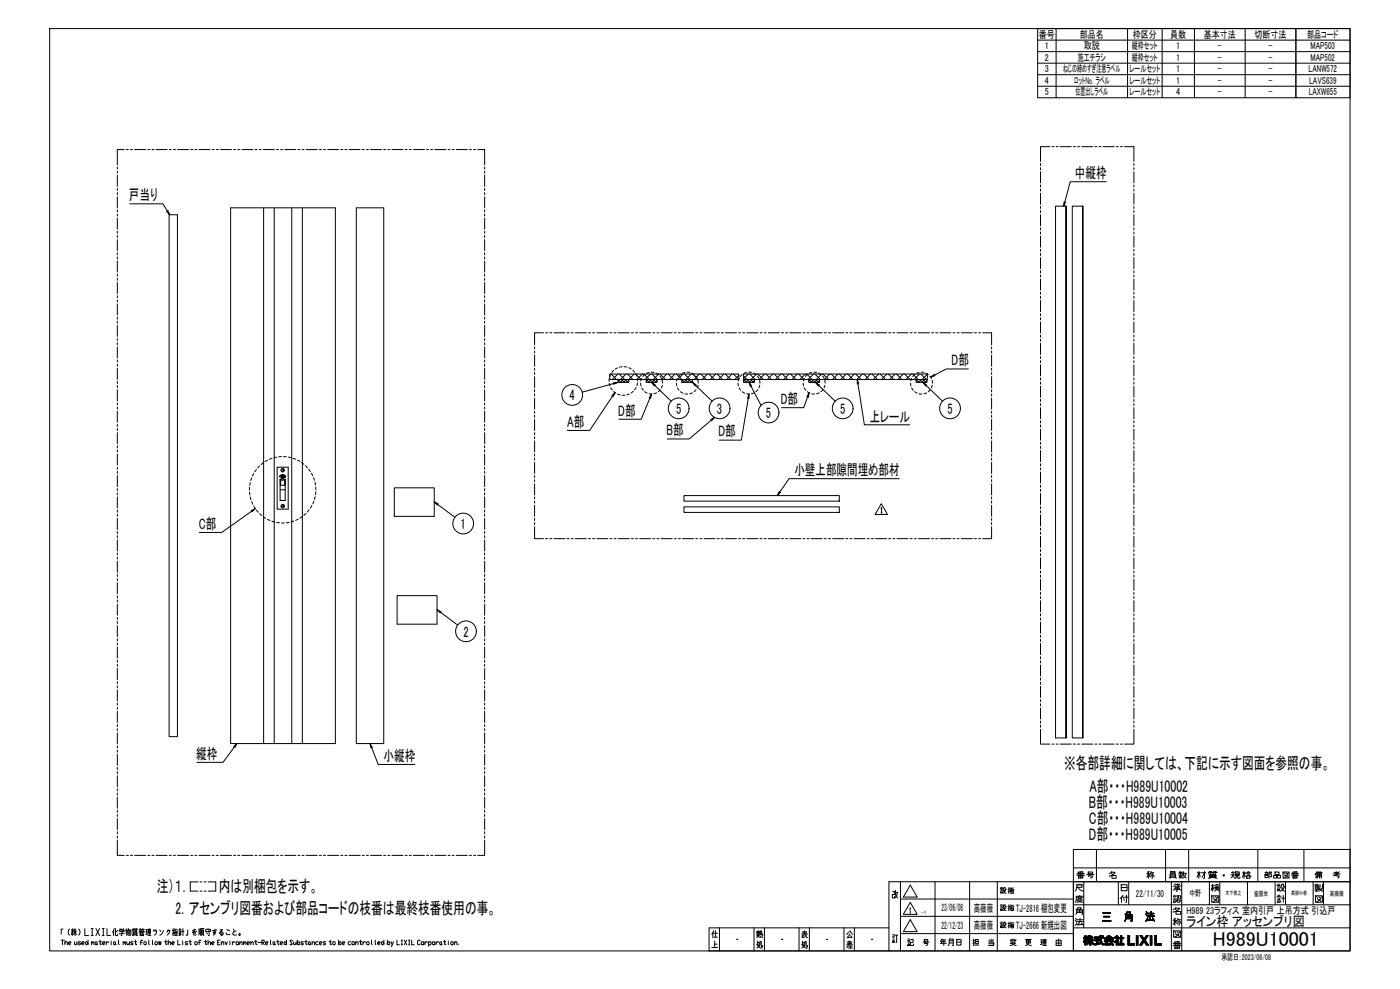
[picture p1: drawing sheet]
<svg xmlns="http://www.w3.org/2000/svg" width="841mm" height="594mm" viewBox="0 0 841 594" stroke-linecap="round" stroke-linejoin="round" font-family="sans-serif">
<!-- layer: TOS_WA -->
<g fill="none" stroke="#000" stroke-width=".6">
<path d="M30 17h781v554h-781zM623 17h188v42h-33v-42v42h-155zM634 17v42M677 17v42M698 17v42M718 17v42M748 17v42M623 24h188M623 31h188M623 38h188M623 45h188M623 52h188"/>
<path d="M659 510v20M700 510v20M714 510v20M756 510v20M783 510v20M811 510h-166v61v-41h166h-277v41M811 510h.1M811 510v61h-385v-14h108M536 535h1v2h-1v2h1v-1M538 536v2l1 1M538 536h1M538 535l-1 2"/>
<path d="M539 536v2l-2 1M541 530v41M547 532l4 7h-8zM562 530v41M582 530v41M599 530v41M601 534h1M601 536h1h-1zM601 533h1M601 535h1M603 535h1l-2 2M603 535l1 2"/>
<path d="M604 534v-1h-1l-1 2M606 534h1M606 533v4M607 535l-1 1M607 533v1h2M607 535h2v2h-2zM607 536h2M609 533l-2 1M645 521h166M647 526l2-1 2 1M647 525h4M647 533h3v-2h-3v2l-1 2"/>
<path d="M647 539h3M647 531h3M648 526h2v1h-2zM648 524h1M648 527h2M648 539v1h1v-1M648 533v1l3 1M649 538h.1M649 524v3M650 524h-2M650 524h.1M651 538h-4v3l-1 1"/>
<path d="M651 530v27M653 525h4M654 526h2v1h-1M654 524h2v1h-2zM655 525l-1 1M666 526h1M668 524h2l-2 2h-1M668 525h.1M668 523l-2 2M668 526h2v2h-2zM672 530v14M674 531h3v4h-3z"/>
<path d="M674 533h3M674 539l-1 1M674 539h4M675 538l-1 1v3M675 540l1 1M677 538v4h-1M678 530v14M689 525h2M690 524v4M690 523l-1 1M691 526l-1-1-1 2M691 524h2"/>
<path d="M692 523l-1 2M692 525l-1 2M692 524v4M693 525v2M703 525h3v2h-3zM703 526h3M703 524h3h-3zM704 527h-2M704 530v41M705 532h1l-1 3M705 539h1M705 538h1"/>
<path d="M705 531h4l-2 1v3h-1M706 527h1M706 534h3M706 534h2M706 533h2M707 538h2v2h-1M707 539h1M708 538v1l-1 1M708 532v2l2 1M708 525l1-1 1 1M708 526h2M708 524h2"/>
<path d="M708 524h1M709 532l-1 1M709 526l-1 1h2M709 524v1M710 530v41M710 526l-1 1h-1M710 524h.1M711 525v1l2 1M711 525h2M711 524l-1 2M712 525v1l-2 1M719 524h2"/>
<path d="M720 523v5M721 526l-1-2-1 3M722 524h2M724 523v5h-1M724 524l-2 3M726 524h3M727 530v14M727 525h3v2h-3zM727 526h3M727 527h3M727 527l-1 1M727 524v1"/>
<path d="M728 532h1M728 538h4v4h-4zM728 523l-2 1v1M728 531v4M729 539h.1M729 524h2M729 534l-1-2v3M730 532l1-1 1 1M730 527l1 1M730 533h2v1h-2zM730 539h1M730 524v1"/>
<path d="M730 532h2M731 523l-2 1v1M731 532v2l-1 1M731 534l1 1M731 539a4 4 0 0 1-2 3M733 530v14M740 525h2M740 524h2M741 526l1 1M741 523v3l-1 1M742 524h2v2h-2zM742 525h2"/>
<path d="M742 524h2M743 526v1l-1 1M744 526v2h1v-1M746 524h2M747 523v5M748 526l-1-2-1 3M749 526h2v2h-2zM749 530v14M749 525l3 1M749 524h2l-3 2M750 523l-2 2M760 525h2"/>
<path d="M760 526h2v1h-2zM760 524h2M760 524l1 1M761 524h.1M761 524v1M763 526h1v-1h-1l1-1h-2v3M765 526h2v1h-2zM766 524h2v1h-2zM766 530v14M767 532h2M767 539h2M767 534h2v1h-2z"/>
<path d="M767 526h2v1h-2zM767 533h2M767 531h2M768 539h1M768 538h1M770 533h1l-2 2M770 539h2M770 534l1 1h1M771 524h3v3h-3zM771 538v4M771 524l1 1M772 526l2 1"/>
<path d="M772 532l-1 1v-2h-1l-1 2M772 530v14M773 524v1M774 524l-1 2-2 1M776 526l2-1 2 1M776 525h4M777 526h2v1h-2zM777 527h2M777 524h.1M778 524v3M779 524h-3M779 524h.1"/>
<path d="M789 530v14M790 532h3M790 534h5M790 538h4v4h-4zM790 534v-1h2v1M790 532h.1M790 531v1h2M791 525h-1M791 539h1M791 535h.1M791 524v1v2M791 524h3"/>
<path d="M791 531v3M791 527v-2h3v2M791 526h3M792 534l-2 1M792 524v1M792 539h1M792 534h.1M793 534l2 1M793 535h-3M793 525v2M793 532v1M793 524v1"/>
<path d="M794 539a4 4 0 0 1-3 3M794 534l-1 1M794 525h-3v2M794 531v3M795 530v14M801 525h4M801 524h3M802 525v1h2v1M803 524v1M804 525l-2 1M804 524l-3 2M38 558h-1v3"/>
<path d="M42 558a2.2 2.2 0 0 0 0 4M43 559h1M43 558v4M44 560h2M44 559h2M45 558l-1 1M45 558v4M47 558a2.2 2.2 0 0 1 0 4M51 558v4h2M55 558h1M55 558v4M58 558l2 4"/>
<path d="M60 558l-2 4M61 558h2M62 558v4M64 558v4h2M68 559v3M69 558l-1 2M69 558v4h1l1-1M71 559l-2 1M72 559h3h-1M72 559h2l-1 1v2M72 558v1M73 558v1"/>
<path d="M74 558v1M76 558v1h1M76 559v1M76 558v4M77 559h2v2l-1 1M77 558v2M78 559l-1 2M78 559l-1 3M80 558h1M80 560h2v2h-2zM80 558v1M81 558h-1v1"/>
<path d="M81 558h2M82 558v1M82 558h-1v1M84 558h1M84 560h2v1h-2zM84 558v1M84 558l1 1M85 559h.1M86 558h1M86 558l-1 1M86 558v1M88 560h1"/>
<path d="M88 558h1M88 558v3M89 558h1v2h-1zM89 559h1M90 558v4M92 559h2l-1 3M92 559h2M96 559h1M98 559l-1 2-1 1M101 558v1M104 559h1M104 558v4"/>
<path d="M105 558v1h2M106 558l-1 1M107 559l1-1 1 1M108 559h1M108 559v3M109 559h2M110 558v4M113 559v3h-1M117 558l-1 2 1-1v2M117 558l-1 1M118 559l-2 2 1 1 1-1M120 558l-1 4"/>
<path d="M120 558v3M121 558v4M121 558h2M121 559h1v2h-1zM121 559h1M122 558l-1 1M123 559l1-1h3l-1 1M123 560h4M125 558h.1M126 559v3h-1M129 558v2h-1h1v1l-1 1M130 559h-3"/>
<path d="M132 559l2-1-2 3 2-1v2l-1-1v1M136 558l2 1M140 558l1 2M142 559l-2 1v1v1l2-1M429 559l-1 1v3M430 559v4M432 557v14M453 557v14M455 559h1M455 560v1M455 559v1h1M456 560v1v-1"/>
<path d="M456 560h2v2v-1M457 559l-1 3M459 557v14M480 557v14M482 560h3M483 559v2l-1 1M486 557v14M507 557v14M510 560l-1 1M510 559h1l1 2M513 557v14M541 550h104"/>
<path d="M541 540h104M547 542l4 7h-8zM547 552l4 8h-8zM601 544h1M601 555h1M601 546h1v1h-1zM601 556h1v1h-1zM601 545h1M601 556h1M601 554h1M603 545h1l-2 2M603 556h1l-2 1"/>
<path d="M603 546l1 1M603 556l1 1M604 544v1v-1h-1l-1 1M604 555v-1h-1l-1 2M606 544h1M606 555h1M606 544v3M606 554v3M607 545l-1 1M607 556h-1M607 544v1h2M607 545h2v2h-2z"/>
<path d="M607 554v1h2M607 556h2v1h-2zM607 546h2M607 556h2M609 544h-2M609 554l-2 1M645 557h166M645 544h166M646 553l1 1h4M646 552l1 1M646 549l1-1v-2h3v3M647 547h3"/>
<path d="M647 548h3M647 554l-1 2M647 541h3l-3 1M647 553h3M647 541l4 1M648 545h1v1v2M648 545l-1 1M649 552v2l-2 2M650 554l1 2M650 555l-3 1M662 553h5M663 548h4"/>
<path d="M663 549h4M663 551h4M663 550h4M676 553v-1v-2h4v3h-1M676 549h4v4h-1h1v-3h-4v2v1v-1zM676 549h4v4h-1h1v-4h-4v3v1v-1zM676 551h4M676 552h4M676 550h4M677 548h2l-1 1 1-1h-2h2l-1 2 1-2h-2M677 548l-1 2M677 548h2l-1 1v3"/>
<path d="M677 547l-1 2M677 548l-1 1zM688 549l1 1M689 548v1M689 547v2M689 550l-1-1 1 1M689 551l-1 2M689 550h4M690 549h3M691 547v3l-1 3 1-3v-2v2l-1 3 1-3v-2v2l-1 3M692 551l1 2M693 552l-4 1"/>
<path d="M705 553h2M705 541h1v1h-1zM705 559h4v4h-4zM705 540h1M706 560v1M706 552v4M706 546h3l-2 1-2 1M706 546l1 1M706 552h-1M706 545l-1 1M706 548h3v1h-3zM707 555l-1-2-1 2"/>
<path d="M707 541l-1 1M707 560l1 1M707 540v2h2v-1M707 553h2M708 552l-1 2M708 554l-1 1M708 540v1M708 553v3M709 560a4 4 0 0 1-3 3M709 541h1M709 554l1 1M729 540l2 1"/>
<path d="M767 541h2v1h-2zM768 540h1M791 540l3 1M37 565h1M38 565v3M39 567l1-1v2M39 565v3M41 567h1v-1h-1v1l1 1M44 561l-1-2v2M44 561l1-1 1 1M45 566v2l1-1M46 566v2"/>
<path d="M48 566h-1l1 1-1 1M49 567h1v-1h-1v1l1 1M52 566l1 1-1 1-1-1zM53 565v3M55 562h1M55 566l1 1M55 566v2M56 566v2M58 566v2l-1-1zM58 567l1 1M59 566h2M60 565v2v1l1-1"/>
<path d="M61 562h2M62 567h1v-1h-1v1l1 1M64 566v2M65 566l-1 1M67 565v1M67 566v2M69 566v2l-1-1zM69 567l1 1M71 565l1 3M72 561h3M74 566l1 1M74 566v2"/>
<path d="M75 566v2M76 566l1 2 1-1M77 560l-1 1M78 566v2M80 566h-2l2 1-2 1M80 560h2M80 561h2M80 562h.1M81 566h1M81 565v2l1 1v-1M82 562h1M84 560v-1h3l-1 1"/>
<path d="M84 561h2v1h-2zM84 561h.1M84 566h1M86 565h-1v3M87 566h1v2l-2-1zM89 561h-1M89 562h2M89 561h1M89 565l1 3M92 565v3M93 566h2l-1 2-1-1zM95 566l1 2v-2v2l1-2"/>
<path d="M99 566h1M100 565v2v1v-1M100 560l1-1h1l-2 3M101 567l1-1 1 2M101 565v3M103 567h1v-1h-1v1l1 1M105 560l-1 1M105 560h1v2h-1zM105 561h1M107 565v3h1M107 560h2M108 561v1"/>
<path d="M109 561h-1M109 561l-2 1M110 565v1M110 566v2M113 566h-2l2 1-2 1M113 566h2M114 565v2l1 1v-1M117 566h1v2l-1-1zM119 566h1M121 565h-1v3M121 560h1M121 561v1"/>
<path d="M122 561l1 1M123 566h1M123 565v2l1 1v-1M124 560l1 1M125 567l1-1v2M125 565v3M127 567h1v-1h-1v1l1 1M131 566h.1M132 565h-1v3h1M133 567l1-1v2M133 566v2M135 566l1 2 1-2"/>
<path d="M136 560v1h2M138 565v1M138 566v2M140 566v2M141 566h-1v1M142 566h1v2l-1-1zM144 567l1-1 1 2M144 566v2M146 566h1v1M146 566v2M147 566h1v2M148 567h2v-1h-2l1 2h1"/>
<path d="M151 567l1-1v2M151 566v2M153 566h1M154 565v2v1v-1M155 566h2M157 566h2l-1-1h-1v3M158 566l1 2M160 567h1v-1h-1v2h1M162 565l1 3M164 566h1v2l-1-1zM165 567v1M166 566h2"/>
<path d="M167 565v2v1l1-1M168 567h2v-1h-2v1l2 1M171 566l1 1-1 1v-1zM172 565v3M176 565h-1h-1l2 2-1 1-1-1M176 566l1 2 1-1M178 566v2M179 565v3M179 566h1v2l-1-1zM182 566h-1l1 1-1 1M183 566h2M184 565v2v1l1-1"/>
<path d="M186 566v2l-1-1zM186 567l1 1M187 567l2-1v2M187 566v2M191 566h-1v2h1M192 567h1v-1h-1v1l1 1M196 566h-2l2 1-2 1M198 566h1M198 565v2l1 1v-1M200 566h1v2l-1-1zM203 565v3M204 566h1v2l-2-1z"/>
<path d="M206 567h1v-1h-1v1l1 1M211 566h-2l1 2h1M212 566h1v2l-2-1zM214 567l1-1v2M214 566v2M216 566h1M217 565v2v1v-1M218 566v2M220 566h-1l-1 1M221 566h1l-1 2-1-1zM223 565l1 3M225 565l1 3"/>
<path d="M227 567h1v-1h-1v1l1 1M229 566l2 1-1 1-1-1zM231 565v3M233 565v3M233 566h1v2l-1-1zM235 566l1 2M236 566l-1 2M238 565v3h2M241 565h1M241 568h1M241 565v3M243 565l1 3"/>
<path d="M244 565l-1 3M245 565h1M245 568h1M246 565v3M247 565v3h2M252 565h-1v2v1l1-1M253 566h2l-1 2-1-1zM255 566v2M257 566h-1l-1 1M257 566h1h1v2h-2M257 566v2M260 566h1v2l-1-1z"/>
<path d="M262 566v2M263 566l-1 1M265 566v2l-1-1zM265 567l1 1M266 566h2M267 565v2v1l1-1M269 565v1M269 566v2M271 566h1v2l-1-1zM273 567l1-1v2M273 566v2M275 567v1"/>
<path d="M428 569h3M428 560v1M429 561h2M429 563h2M429 567h2M429 565v4M443 564h.1M455 561h1M455 567l1 2h2M455 566h1l-1 3M455 565v3M455 562v1"/>
<path d="M455 561v1M456 562v1M456 562h-1M457 560v1M457 562v1M458 562v1M458 568h-1v-2l-1 3M470 564h.1M482 562v1M482 561h3M482 567l1 2h2M482 566h1l-1 3"/>
<path d="M482 565v3M483 561l2 2M484 563h-2M485 562h-1M485 568h-1v-2l-1 3M497 564h.1M509 568h3M509 566h3M509 567h3M509 569h3M510 568l-1 1M510 565v1"/>
<path d="M510 568h2M510 561l-1 2h2M510 566v2M511 568v1M511 562l1 1M511 565v1M524 564h.1M536 562h1M536 565h1v1h-1zM536 564h1M536 563h1M536 561h1"/>
<path d="M537 562h2M539 562v4h-1M541 561h104M545 565h2M545 567h1v1h-1zM545 566h1M545 564h1M547 564h2v2h-2v2h2v-1M554 566h4M555 567h2l-1 1M555 564h2v1h-2zM556 566v1"/>
<path d="M565 567h4M566 565l-1 1M566 564v1h2M567 565v3M568 566h-2v1M570 568v-1v-3h3v4h-1M570 566h3M570 565h3M575 564h2v4h-2zM575 566h2M584 565h1M585 564v4"/>
<path d="M585 566l-1 1M586 568h2M586 564h2v3h-2zM586 566h2M594 566h3v2h-3M594 567h3M594 565h1M595 564v2M597 564l-1 1M607 565h3M607 565h.1M608 567l2 1"/>
<path d="M608 566h2l-3 2M608 565l-1 1M608 566l-1 1M609 564v1M609 565v1M610 565h.1M616 564h4M617 565h2v1h-2zM617 566h2M617 567l3 1M618 564v2l-2 2M625 565h1"/>
<path d="M625 566h1M626 565v2M626 567h-1M627 568h2M627 567h2M627 564h1v2h-1zM627 565h1M628 564v4M634 565h3v3h-3zM634 566h3M636 564v4M651 563v1"/>
<path d="M651 565v1M651 564v2M652 563v2M652 562v1h1v1h-1l1 1v1l-1-1v3v-3l-1 1 1-2h-1v-1h1zM652 562v6M653 563v1M653 564v1M653 563v2M653 566v1M654 562v1l1-1v1h2v1h-2h2v1h-1l1 3-2-2v2v-2l-2 2 1-3h-1v-1h2h-2zM654 562v2M654 564v1"/>
<path d="M654 566v1M654 564v3M654 562v1M654 563v1M654 564v2M655 563v1M655 564v2M655 562v6M656 563v1M656 564v2M656 564v3M656 564v1"/>
<path d="M656 566v1M657 563v1M657 564v1M657 566v1M657 567v1M657 563h4v-1v1h2v1h-2l2 4-2-2v-2h-4zM658 563v1M658 567v1M658 564h3v1h-2v2l2-1v1l-4 1v-1h2v-2h-1zM658 564v1M659 563v1M659 564v1"/>
<path d="M659 567v1M659 564v3M660 563v1M660 564v1M660 567h.1M660 566v1M661 563v1M661 564v1M661 566v1M661 562v3M661 562v4M661 562v5"/>
<path d="M662 563v1M662 565v2M662 562h1v1h-1zM662 562v1M662 566v1M662 566v2M663 562v1M663 563v1M663 567v1M663 563l4-1 2 1v1h-5h-1zM663 565h6v1h-4v1h2v-1h1l1 2-1-1-4 1 1-2h-2zM663 565v1"/>
<path d="M664 565v1M664 563v1M664 567v1M664 566v2M665 565v3M665 564a1.7 1.7 0 0 1 1-1 1.7 1.7 0 0 1 2 1zM665 563v1M665 565v2M665 567v1M665 564h.1M665 565v1M665 562v1"/>
<path d="M666 562v1M666 564h.1M666 565v1M666 567v1M667 562v1M667 564h.1M667 565v1M667 567v1M667 563h.1M667 566h.1M667 567h.1M667 563v1"/>
<path d="M667 566v1M668 563v1M668 565v1M668 566v1M668 566v2M668 567v1M669 563v1M669 565v1M669 567v1M670 566h.1M670 563v1M670 565v1"/>
<path d="M671 562l1 1-1 2 1 1h-1v2v-2h-1l1-2h-1zM671 562v2M671 565v3M671 564v4M671 562v6M671 563v3M672 565v1M672 563v2M672 563v1M672 567v1M673 563v1M673 567v1"/>
<path d="M673 562h1v1h1v1h-1v3h1v1h-3v-1h1v-3h-1v-1h1zM673 562v6M674 562v6M674 563v1M674 567v1M675 563v1M675 567v1M678 562h1v5h2v1h-3zM678 562v6M679 562v6M679 567v1M680 567v1"/>
<path d="M681 567v1M683 562h1v6h-1zM683 562v6M684 562v6M685 562h1l1 2 2-2h1l-2 3 2 3h-1l-2-2-1 2h-1l2-3zM685 562h.1M685 567v1M685 562v1M685 566v2M686 562v1M686 566v2M686 562v2"/>
<path d="M686 566v1M686 565v2M686 563v1M687 563v4M687 563v3M687 564v2M688 563v3M688 563v4M688 565v2M688 563v1M688 562v2M689 566v2"/>
<path d="M689 562v2M689 562v1M689 567v1M690 562h.1M690 567v1M691 562h1v6h-1zM691 562v6M692 562v6M694 562h1v5h3v1h-4zM694 562v6M695 562v6M695 567v1"/>
<path d="M696 567v1M697 567v1M698 567v1M705 568l2-1 3 1M705 567h5M706 568h3v2h-3zM706 566v1M706 569h3M706 561l3 1M707 566v4M709 566h-4M709 566l-1 1"/>
<circle cx="735" cy="526" r=".4"/>
<circle cx="144" cy="561" r=".5"/>
</g>
<!-- layer: TOS_S1 -->
<g fill="none" stroke="#000" stroke-width=".6">
<path d="M102 129h5v313h-5zM139 125h62v322h-62zM158 125v322M165 125v322M175 125v322M182 125v322M214 125h17v322h-17zM640 124h-6v319h6M650 124h-6v319h6M366 225h78v3h-78zM371 228h7v2h-7zM388 228h7v2h-7z"/>
<path d="M409 228h7v2h-7zM447 225h110v3h-110zM447 228h6v2h-6zM486 228h6v2h-6zM550 228h7v2h-7zM166 281h7v25h-7zM168 286v1M168 286l1 1M168 288h3M168 291h3M168 294h3M168 288v3"/>
<path d="M168 288v13l3-1v-12M169 289v2M169 286a1.4 1.4 0 0 1 2 0M169 285v1M170 286h-1l1 1M170 286h.1M170 287h.1M170 286v1M171 285v1M171 289v2M171 286h1M171 288v3"/>
<path d="M171 286v1M237 293h24v17h-24zM411 298h93v3h-93zM411 304h93v4h-93zM239 358h24v17h-24zM640 443v-319v319M650 443v-319v319"/>
<circle cx="170" cy="282" r="1"/>
<circle cx="170" cy="286" r=".9"/>
<circle cx="170" cy="286" r=".8"/>
<circle cx="170" cy="282" r=".6"/>
<circle cx="170" cy="304" r="1"/>
<circle cx="170" cy="304" r=".6"/>
</g>
<!-- layer: TOS_K2 -->
<g fill="none" stroke="#000" stroke-width=".6">
<path d="M366 227v2M366 230v2M367 225l-1 1M367 233l1 1M369 223l-1 1M369 235l1 1M371 221l-1 1M371 237h2M374 220l-2 1M375 220l2 1M375 237h-1M378 221l1 1"/>
<path d="M378 237h-1M380 222l1 2M380 235l-1 1M382 225l1 1M382 233l-1 1M383 227v2M383 230v2M385 230v2M385 227v2M385 233l1 1M387 225l-1 1M387 235l2 1"/>
<path d="M390 224h-2M390 237h2M391 224h2M394 224l2 1M394 236l-1 1M396 226l1 1M397 234l-1 1M398 228v2M398 231l-1 2M406 230l1 2M407 227l-1 2M407 233l1 1"/>
<path d="M409 225l-1 1M409 235l1 1M411 224h-1M411 237h2M413 224h1M416 224l1 1M416 236l-2 1M418 226l1 1M418 234l-1 1M419 228v2M419 231v2M443 230l1 2"/>
<path d="M444 227l-1 2M444 233l1 1M446 225l-1 1M446 235l1 1M448 224h-1M448 237h2M450 224h1M453 224l1 1M453 236l-2 1M455 226l1 1M455 234l-1 1M456 228l1 2"/>
<path d="M456 231v2M483 230v2M483 227v2M483 233l1 1M485 225l-1 1M485 235l1 1M488 224h-2M488 237h1M489 224h2M492 224l1 1M492 236l-1 1M494 226l1 1"/>
<path d="M494 234l-1 1M495 228l1 2M496 231l-1 2M547 230v2M548 227l-1 2M548 233l1 1M549 225l-1 1M549 235l2 1M552 224h-1M552 237h2M553 224h2M556 224l2 1"/>
<path d="M557 236l-2 1M559 226l1 1M559 234l-1 1M560 228v2M560 231v2M156 280l-1 1M158 278l-1 1M161 276l-2 1M163 275l-1 1M166 275h-1M169 274h-2M170 274h2"/>
<path d="M173 275h2M176 275l2 1M179 276l1 1M181 278l2 1M183 280l2 1M150 293v1M150 296v1M150 290v2M150 299l1 1M151 287v2M152 284v2M154 282l-1 1"/>
<path d="M185 282l1 1M187 284l1 2M188 287l1 1M189 290l1 1M189 298v2M190 293v1M190 295v2M151 301l1 2M152 304l1 1M154 306l1 2M156 309l1 1M158 310l2 1"/>
<path d="M161 312l1 1M163 313l2 1M166 314h2M171 314h-2M174 314h-2M176 313l-1 1M179 312l-1 1M182 310l-2 1M184 308l-1 2M186 306l-1 2M187 304l-1 1M189 301l-1 2"/>
</g>
<!-- layer: TOS_K5 -->
<g fill="none" stroke="#000" stroke-width=".6">
<path d="M371 228l2 2M372 228l-1 1M373 228l2 2M374 228l-1 2M375 228l2 2M376 228l-1 2M377 228h1M378 229l-1 1M388 228l2 2M389 228l-1 1M390 228l2 2M391 228l-1 2"/>
<path d="M392 228l2 2M393 228l-1 2M394 228h1M395 229l-1 1M410 228l1 2M410 228l-1 1M412 228l1 2M413 228l-2 2M414 228l1 2M415 228l-2 2M416 228h.1M416 229l-1 1"/>
<path d="M447 228l1 2M448 228l-1 1M449 228l2 2M450 228l-2 2M451 228l2 2M452 228l-2 2M453 228h.1M453 229l-1 1M486 228l2 2M487 228l-1 1M488 228l2 2M489 228l-2 2"/>
<path d="M490 228l2 2M491 228l-2 2M492 228h.1M492 229l-1 1M550 228l2 2M551 228l-1 1M552 228l2 2M553 228l-1 2M555 228l1 2M555 228l-1 2M557 228h.1M557 229l-1 1"/>
</g>
<!-- layer: TOS_K4 -->
<g fill="none" stroke="#000" stroke-width=".6">
<path d="M75 90h-5v9M76 90h1M78 90h2M81 90h7M89 90h1M91 90h2M94 90h6M102 90h1M104 90h1M107 90h6M115 90h1M117 90h1"/>
<path d="M120 90h6M127 90h2M130 90h1M132 90h7M140 90h2M143 90h1M145 90h7M153 90h1M156 90h1M158 90h7M166 90h1M169 90h1"/>
<path d="M171 90h7M179 90h1M181 90h2M184 90h7M192 90h1M194 90h2M197 90h6M205 90h1M207 90h1M210 90h6M218 90h1M220 90h1"/>
<path d="M223 90h6M230 90h2M233 90h1M235 90h7M243 90h2M246 90h1M248 90h7M256 90h1M259 90h1M261 90h7M269 90h1M272 90h1"/>
<path d="M274 90h7M282 90h1M284 90h2M287 90h4v9M625 98v1M631 88h-6v9M632 88h1M634 88h2M637 88h7M645 88h1M647 88h2M650 88h6"/>
<path d="M658 88h1M660 88h1M663 88h6M671 88h1M673 88h1M676 88h5v9M681 98v1M70 100v2M70 103v1M70 105v7M70 113v1M70 116v1"/>
<path d="M70 118v7M291 100v2M291 103v1M291 105v7M291 113v1M291 116v1M291 118v7M625 101v1M625 103v7M625 111v1M625 114v1M625 116v7"/>
<path d="M681 101v1M681 103v7M681 111v1M681 114v1M681 116v7M70 126v1M70 129v1M70 131v7M70 139v1M291 126v1M291 129v1M291 131v7"/>
<path d="M291 139v1M625 124v1M625 126v2M625 129v7M625 137v1M625 139v2M681 124v1M681 126v2M681 129v7M681 137v1M681 139v2M70 141v2"/>
<path d="M70 144v7M70 152v1M70 154v2M70 157v6M291 141v2M291 144v7M291 152v1M291 154v2M291 157v6M625 142v6M625 150v1M625 152v1"/>
<path d="M625 155v6M681 142v6M681 150v1M681 152v1M681 155v6M70 165v1M70 167v1M70 170v6M70 178v1M291 165v1M291 167v1M291 170v6"/>
<path d="M291 178v1M625 163v1M625 165v1M625 168v6M625 176v1M625 178v1M681 163v1M681 165v1M681 168v6M681 176v1M681 178v1M70 180v1"/>
<path d="M70 183v6M70 190v2M70 193v1M70 195v7M291 180v1M291 183v6M291 190v2M291 193v1M291 195v7M326 200h-5v7M328 200h1M330 200h1"/>
<path d="M333 200h6M341 200h1M343 200h1M346 200h6M354 200h1M356 200h1M358 200h7M366 200h2M369 200h1M371 200h7M379 200h2M382 200h1"/>
<path d="M384 200h7M392 200h1M395 200h1M397 200h7M405 200h1M408 200h1M410 200h7M418 200h1M420 200h2M423 200h7M431 200h1M433 200h2"/>
<path d="M436 200h6M444 200h1M446 200h1M449 200h6M457 200h1M459 200h1M462 200h6M469 200h2M472 200h1M474 200h7M482 200h2M485 200h1"/>
<path d="M487 200h7M495 200h1M498 200h1M500 200h7M508 200h1M511 200h1M513 200h7M521 200h1M523 200h2M526 200h7M534 200h1M536 200h2"/>
<path d="M539 200h6M547 200h1M549 200h1M552 200h6M560 200h1M562 200h1M565 200h6M572 200h2M575 200h1M577 200h7M585 200h2M588 200h1"/>
<path d="M590 200h6v7M625 180v7M625 188v2M625 191v1M625 193v7M681 180v7M681 188v2M681 191v1M681 193v7M70 203v2M70 206v1M70 208v7"/>
<path d="M70 216v1M70 219v1M291 203v2M291 206v1M291 208v7M291 216v1M291 219v1M321 208v2M321 211v1M321 213v7M596 208v2M596 211v1"/>
<path d="M596 213v7M625 201v2M625 204v1M625 206v7M625 214v1M625 217v1M625 219v7M681 201v2M681 204v1M681 206v7M681 214v1M681 217v1"/>
<path d="M681 219v7M70 221v7M70 229v1M70 232v1M70 234v7M291 221v7M291 229v1M291 232v1M291 234v7M321 221v1M321 224v1M321 226v7"/>
<path d="M321 234v1M321 237v1M321 239v7M596 221v1M596 224v1M596 226v7M596 234v1M596 237v1M596 239v7M625 227v1M625 230v1M625 232v7"/>
<path d="M625 240v1M681 227v1M681 230v1M681 232v7M681 240v1M70 242v1M70 244v2M70 247v7M70 255v1M70 257v2M70 260v7M291 242v1"/>
<path d="M291 244v2M291 247v7M291 255v1M291 257v2M291 260v7M321 247v1M321 249v2M321 252v7M321 260v1M596 247v1M596 249v2M596 252v7"/>
<path d="M596 260v1M625 242v2M625 245v7M625 253v1M625 255v2M625 258v6M681 242v2M681 245v7M681 253v1M681 255v2M681 258v6M70 268v1"/>
<path d="M70 270v1M70 273v6M291 268v1M291 270v1M291 273v6M321 262v2M321 265v7M321 273v1M321 275v1M321 278v6M596 262v2M596 265v7"/>
<path d="M596 273v1M596 275v1M596 278v6M625 266v1M625 268v1M625 271v6M625 279v1M681 266v1M681 268v1M681 271v6M681 279v1M70 281v1"/>
<path d="M70 283v1M70 286v6M70 294v1M70 296v1M70 299v6M291 281v1M291 283v1M291 286v6M291 294v1M291 296v1M291 299v6M321 286v1"/>
<path d="M321 288v1M321 291v6M321 299v1M596 286v1M596 288v1M596 291v6M596 299v1M625 281v1M625 284v6M625 291v2M625 294v1M625 296v7"/>
<path d="M681 281v1M681 284v6M681 291v2M681 294v1M681 296v7M70 306v2M70 309v1M70 311v7M70 319v2M291 306v2M291 309v1M291 311v7"/>
<path d="M291 319v2M321 316v8h5M321 301v1M321 303v7M321 311v2M321 314v1M596 316v8h-6M596 301v1M596 303v7M596 311v2M596 314v1M625 304v2"/>
<path d="M625 307v1M625 309v7M625 317v1M625 320v1M681 304v2M681 307v1M681 309v7M681 317v1M681 320v1M70 322v1M70 324v7M70 332v1"/>
<path d="M70 335v1M70 337v7M291 322v1M291 324v7M291 332v1M291 335v1M291 337v7M328 324h1M330 324h1M333 324h6M341 324h1M343 324h1"/>
<path d="M346 324h6M354 324h1M356 324h1M358 324h7M366 324h2M369 324h1M371 324h7M379 324h2M382 324h1M384 324h7M392 324h1M395 324h1"/>
<path d="M397 324h7M405 324h1M408 324h1M410 324h7M418 324h1M420 324h2M423 324h7M431 324h1M433 324h2M436 324h6M444 324h1M446 324h1"/>
<path d="M449 324h6M457 324h1M459 324h1M462 324h6M469 324h2M472 324h1M474 324h7M482 324h2M485 324h1M487 324h7M495 324h1M498 324h1"/>
<path d="M500 324h7M508 324h1M511 324h1M513 324h7M521 324h1M523 324h2M526 324h7M534 324h1M536 324h2M539 324h6M547 324h1M549 324h1"/>
<path d="M552 324h6M560 324h1M562 324h1M565 324h6M572 324h2M575 324h1M577 324h7M585 324h2M588 324h1M625 322v7M625 330v1M625 333v1"/>
<path d="M625 335v7M681 322v7M681 330v1M681 333v1M681 335v7M70 345v1M70 348v1M70 350v7M70 358v1M291 345v1M291 348v1M291 350v7"/>
<path d="M291 358v1M625 343v1M625 345v2M625 348v7M625 356v1M625 358v2M681 343v1M681 345v2M681 348v7M681 356v1M681 358v2M70 360v2"/>
<path d="M70 363v7M70 371v1M70 373v2M70 376v6M291 360v2M291 363v7M291 371v1M291 373v2M291 376v6M625 361v6M625 369v1M625 371v1"/>
<path d="M625 374v6M681 361v6M681 369v1M681 371v1M681 374v6M70 384v1M70 386v1M70 389v6M70 397v1M70 399v1M291 384v1M291 386v1"/>
<path d="M291 389v6M291 397v1M291 399v1M625 382v1M625 384v1M625 387v6M625 394v2M625 397v1M625 399v7M681 382v1M681 384v1M681 387v6"/>
<path d="M681 394v2M681 397v1M681 399v7M70 402v6M70 409v2M70 412v1M70 414v7M291 402v6M291 409v2M291 412v1M291 414v7M625 407v2"/>
<path d="M625 410v1M625 412v7M681 407v2M681 410v1M681 412v7M70 422v2M70 425v1M70 427v7M70 435v1M70 438v1M291 422v2M291 425v1"/>
<path d="M291 427v7M291 435v1M291 438v1M625 438v9h6M625 420v1M625 423v1M625 425v7M625 433v1M625 436v1M681 438v9h-5M681 420v1M681 423v1"/>
<path d="M681 425v7M681 433v1M681 436v1M70 440v7M70 448v1M70 451v1M70 453v7M291 440v7M291 448v1M291 451v1M291 453v7M632 447h1"/>
<path d="M634 447h2M637 447h7M645 447h1M647 447h2M650 447h6M658 447h1M660 447h1M663 447h6M671 447h1M673 447h1M70 461v1M70 463v2"/>
<path d="M70 466v7M70 474v1M70 476v2M70 479v6M291 461v1M291 463v2M291 466v7M291 474v1M291 476v2M291 479v6M70 487v1M70 489v1"/>
<path d="M70 492v6M70 500v1M291 487v1M291 489v1M291 492v6M291 500v1M70 505v9h5M70 502v1M76 514h1M78 514h2M81 514h7M89 514h1"/>
<path d="M91 514h2M94 514h6M102 514h1M104 514h1M107 514h6M115 514h1M117 514h1M120 514h6M127 514h2M130 514h1M132 514h7M140 514h2"/>
<path d="M143 514h1M145 514h7M153 514h1M156 514h1M158 514h7M166 514h1M169 514h1M171 514h7M179 514h1M181 514h2M184 514h7M192 514h1"/>
<path d="M194 514h2M197 514h6M205 514h1M207 514h1M210 514h6M218 514h1M220 514h1M223 514h6M230 514h2M233 514h1M235 514h7M243 514h2"/>
<path d="M246 514h1M248 514h7M256 514h1M259 514h1M261 514h7M269 514h1M272 514h1M274 514h7M282 514h1M284 514h2M291 505v9h-4M291 502v1"/>
<path d="M119 530h-5v5h5M120 535h1M120 530h1M123 535h1M123 530h1M125 530h5v5h-5"/>
</g>
<!-- layer: 0 -->
<g fill="none" stroke="#000" stroke-width=".6">
<path d="M664 109h-21l-4 15M78 122h20l4 7M101 126l1 3-2-2M639 121v3l1-3M367 238l2-2-1 2M368 230h3l-2 1M369 236l-15 23h-13M371 230l-21 6M390 239l1-2v2M391 237l-6 15h-13M391 230l12 11M394 231l-3-1 2 2"/>
<path d="M416 230l12 11M418 231l-2-1 2 2M449 239l1-2v3M450 237l-5 27h-13M450 230l7 13M452 232l-2-2 1 2M485 238l1-2v3M486 236l-3 9h-14M490 230l12 11M492 231l-2-1 2 2M515 228l4 27h27M516 231l-1-3v3"/>
<path d="M554 230l12 11M557 231l-3-1 2 2M561 225l-2 2 3-1M582 222h-14l-9 5M427 252l2-1-2 2M429 251l-15 13h-13M468 295l-1 3 2-2M540 288h-66l-7 10M151 307l2-1-2 1M153 306l-20 14h-13M261 301l12 10M263 303l-2-2 2 2"/>
<path d="M263 366l12 9M265 367l-2-1 1 2M140 449l2-2-1 2M142 447l-8 11h-16M222 447l5 12h22M224 449l-2-2 1 2"/>
</g>
<!-- layer: TOS_M1 -->
<g fill="none" stroke="#000" stroke-width=".6">
<path d="M367 225l3 3M371 225l-3 3M372 225l3 3M376 225l-3 3M377 225l3 3M381 225l-3 3M382 225l3 3M386 225l-3 3M387 225l3 3M391 225l-4 3M392 225l3 3M396 225l-4 3"/>
<path d="M397 225l3 3M401 225l-4 3M401 225l4 3M405 225l-3 3M406 225l4 3M410 225l-3 3M411 225l4 3M415 225l-3 3M416 225l3 3M420 225l-3 3M421 225l3 3M425 225l-3 3"/>
<path d="M426 225l3 3M430 225l-3 3M431 225l3 3M435 225l-3 3M436 225l3 3M440 225l-4 3M441 225l3 3M444 226l-3 2M447 226l2 2M450 225l-3 3M450 225l4 3M454 225l-3 3"/>
<path d="M455 225l4 3M459 225l-3 3M460 225l3 3M464 225l-3 3M465 225l3 3M469 225l-3 3M470 225l3 3M474 225l-3 3M475 225l3 3M479 225l-3 3M480 225l3 3M484 225l-4 3"/>
<path d="M485 225l3 3M489 225l-4 3M490 225l3 3M494 225l-4 3M494 225l4 3M499 225l-4 3M499 225l4 3M503 225l-3 3M504 225l4 3M508 225l-3 3M509 225l3 3M513 225l-3 3"/>
<path d="M514 225l3 3M518 225l-3 3M519 225l3 3M523 225l-3 3M524 225l3 3M528 225l-3 3M529 225l3 3M533 225l-4 3M534 225l3 3M538 225l-4 3M539 225l3 3M543 225l-4 3"/>
<path d="M543 225l4 3M547 225l-3 3M548 225l4 3M552 225l-3 3M553 225l4 3M557 225l-3 3M529 305h1v3M529 308h1M529 303l4 6h-7z"/>
<circle cx="344" cy="237" r="6"/>
<circle cx="408" cy="245" r="6"/>
<circle cx="432" cy="245" r="6"/>
<circle cx="462" cy="248" r="6"/>
<circle cx="506" cy="245" r="6"/>
<circle cx="571" cy="245" r="6"/>
<circle cx="278" cy="314" r="6"/>
<circle cx="280" cy="379" r="6"/>
</g>
<text font-size="12.1" x="729" y="568">H989U10001</text>
<g font-size="10.1">
<text x="639" y="462">※各部詳細に関しては、下記に示す図面を参照の事。</text>
<text x="654" y="476">A部・・・H989U10002</text>
<text x="654" y="485">B部・・・H989U10003</text>
<text x="654" y="495">C部・・・H989U10004</text>
<text x="654" y="505">D部・・・H989U10005</text>
<text x="94" y="536">注）１．</text>
<text x="132" y="536">内は別梱包を示す。</text>
<text x="105" y="549">2．アセンブリ図番および部品コードの枝番は最終枝番使用の事。</text>
</g>
<g font-size="9.1">
<text x="646" y="107">中縦枠</text>
<text x="77" y="120">戸当り</text>
<text x="572" y="219">D部</text>
<text x="342" y="240">4</text>
<text x="469" y="243">D部</text>
<text x="371" y="250">D部</text>
<text x="406" y="248">5</text>
<text x="431" y="248">3</text>
<text x="460" y="251">5</text>
<text x="505" y="248">5</text>
<text x="569" y="248">5</text>
<text x="341" y="256">A部</text>
<text x="522" y="254">上レール</text>
<text x="400" y="261">B部</text>
<text x="432" y="262">D部</text>
<text x="477" y="285">小壁上部隙間埋め部材</text>
<text x="119" y="318">C部</text>
<text x="277" y="318">1</text>
<text x="278" y="382">2</text>
<text x="118" y="456">縦枠</text>
<text x="230" y="457">小縦枠</text>
</g>
<text font-size="8.1" x="713" y="556">ライン枠 アッセンブリ図</text>
<g font-size="6.4">
<text x="566" y="547">23/06/08</text>
<text x="585" y="548">高薇薇</text>
<text x="610" y="548">TJ-2816 梱包変更</text>
<text x="566" y="558">22/12/23</text>
<text x="585" y="558">高薇薇</text>
<text x="610" y="558">TJ-2666 新規出図</text>
</g>
<g font-size="6">
<text x="624" y="23">番号</text>
<text x="649" y="23">部品名</text>
<text x="680" y="23">枠区分</text>
<text x="703" y="23">員数</text>
<text x="723" y="23">基本寸法</text>
<text x="754" y="23">切断寸法</text>
<text x="785" y="23">部品コード</text>
<text x="628" y="30">1</text>
<text x="651" y="30">取説</text>
<text x="680" y="30">縦枠セット</text>
<text x="707" y="30">1</text>
<text x="732" y="30">-</text>
<text x="762" y="30">-</text>
<text x="787" y="30">MAP503</text>
<text x="628" y="37">2</text>
<text x="648" y="37">施工チラシ</text>
<text x="680" y="37">縦枠セット</text>
<text x="707" y="37">1</text>
<text x="732" y="37">-</text>
<text x="762" y="37">-</text>
<text x="787" y="37">MAP502</text>
<text x="628" y="43">3</text>
<text x="639" y="43">ねじの締めすぎ注意ラベル</text>
<text x="678" y="43">レールセット</text>
<text x="707" y="43">1</text>
<text x="732" y="43">-</text>
<text x="762" y="43">-</text>
<text x="786" y="43">LANW572</text>
<text x="628" y="50">4</text>
<text x="645" y="50">ロットＮｏ．ラベル</text>
<text x="678" y="50">レールセット</text>
<text x="707" y="50">1</text>
<text x="732" y="50">-</text>
<text x="762" y="50">-</text>
<text x="786" y="50">LAVS639</text>
<text x="628" y="57">5</text>
<text x="646" y="57">位置出しラベル</text>
<text x="678" y="57">レールセット</text>
<text x="707" y="57">4</text>
<text x="732" y="57">-</text>
<text x="762" y="57">-</text>
<text x="786" y="57">LAXW655</text>
<text x="682" y="539">22/11/30</text>
<text x="545" y="549">1</text>
<text x="713" y="549">H989 23ラフィス 室内引戸 上吊方式 引込戸</text>
</g>
<g font-size="5">
<text x="715" y="538">中野</text>
<text x="734" y="576">承認日：2023/06/08</text>
</g>
<g font-size="4">
<text x="753" y="538">崔国栄</text>
<text x="799" y="538">高薇薇</text>
</g>
<g font-size="3.4">
<text x="736" y="538">木下雅之</text>
<text x="776" y="538">髙柳小春</text>
</g>
<text font-size="3" x="553" y="549">-1</text>
</svg>
